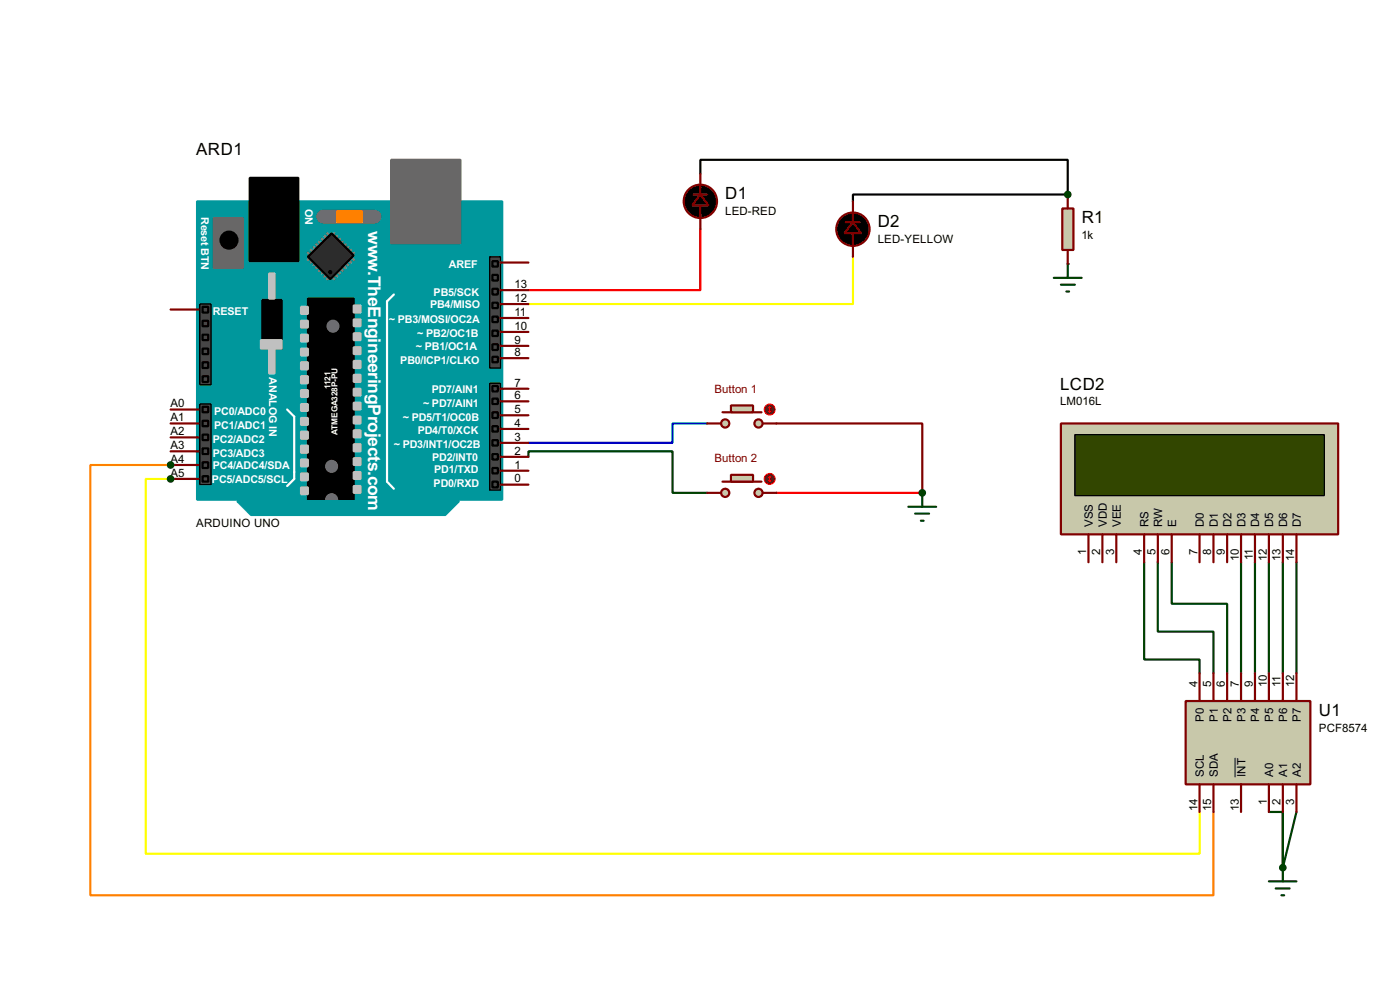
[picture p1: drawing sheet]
<svg xmlns="http://www.w3.org/2000/svg" width="256mm" height="180mm" viewBox="0 0 256 180" stroke-linecap="round" stroke-linejoin="round" font-family="sans-serif">
<path d="M128.3 42v11.1h-31.5" fill="none" stroke="#f00" stroke-width=".4"/>
<path d="M156.3 47v8.7h-59.5" fill="none" stroke="#ff0" stroke-width=".4"/>
<path d="M129.6 77.5h-6.4v3.6h-26.4" fill="none" stroke="#0000c0" stroke-width=".4"/>
<path d="M96.8 83.6v-1h26.4v7.6h6.4" fill="none" stroke="#004000" stroke-width=".4"/>
<circle cx="195.6" cy="48.3" r=".2" fill="#004000"/>
<path d="M195.6 35.6h-39.3v1.3" fill="none" stroke="#000" stroke-width=".4"/>
<circle cx="195.6" cy="35.6" r=".2" fill="#004000"/>
<path d="M128.3 31.8v-2.5h67.3v6.3" fill="none" stroke="#000" stroke-width=".4"/>
<path d="M142.3 90.2h26.7" fill="none" stroke="#f00" stroke-width=".4"/>
<path d="M142.3 77.5h26.7v12.7" fill="none" stroke="#800000" stroke-width=".4"/>
<circle cx="169" cy="90.2" r=".2" fill="#004000"/>
<path d="M209.6 102.9v17.8h10.2v2.5M212.1 102.9v12.7h10.2v7.6M214.7 102.9v7.6h10.1v12.7" fill="none" stroke="#004000" stroke-width=".4"/>
<circle cx="31.3" cy="87.7" r=".2" fill="#004000"/>
<path d="M31.3 87.7h-4.6v68.6h193.1v-7.7" fill="none" stroke="#ff0" stroke-width=".4"/>
<circle cx="31.3" cy="85.1" r=".2" fill="#004000"/>
<path d="M31.3 85.1h-14.7v78.8h205.7v-15.3" fill="none" stroke="#ff8000" stroke-width=".4"/>
<path d="M232.5 148.6h2.5v10.2" fill="none" stroke="#004000" stroke-width=".4"/>
<circle cx="235" cy="158.8" r=".2" fill="#004000"/>
<path d="M227.4 102.9v20.3M229.9 102.9v20.3M232.5 102.9v20.3M235 102.9v20.3M237.5 102.9v20.3M235 148.6v10.2l2.5-10.2" fill="none" stroke="#004000" stroke-width=".4"/>
<path d="M36.1 36.9h55.9v54.6h-55.9z" fill="#00979c" stroke="#00979c" stroke-width=".4"/>
<g fill="#686767" stroke="#686767" stroke-width=".4">
<path d="M71.7 29.3h12.7v15.2h-12.7z"/>
<path d="M39.2 39.9h5.3v9.2h-5.3z"/>
</g>
<path d="M45.8 32.6h8.9v15.2h-8.9zM48.1 54.9h3.5v8.9h-3.5zM56.4 54.7h8.4v36.8h-8.4z" fill="#000" stroke="#000" stroke-width=".4"/>
<path d="M72.2 53.9l-1.3 1.3v33l1.3 1.3M52.6 75l1.3 1.3v11.4l-1.3 1.3" fill="none" stroke="#fff" stroke-width=".4"/>
<g fill="#c0c0c0" stroke="#c0c0c0" stroke-width=".4">
<path d="M64.8 55.9h1.3v1.3h-1.3z"/>
<path d="M64.8 58.5h1.3v1.2h-1.3z"/>
<path d="M64.8 61h1.3v1.3h-1.3z"/>
<path d="M64.8 63.6h1.3v1.2h-1.3z"/>
<path d="M64.8 66.1h1.3v1.3h-1.3z"/>
<path d="M64.8 68.6h1.3v1.3h-1.3z"/>
<path d="M64.8 71.2h1.3v1.2h-1.3z"/>
<path d="M64.8 73.7h1.3v1.3h-1.3z"/>
<path d="M64.8 76.3h1.3v1.2h-1.3z"/>
<path d="M64.8 78.8h1.3v1.3h-1.3z"/>
<path d="M64.8 81.3h1.3v1.3h-1.3z"/>
<path d="M64.8 83.9h1.3v1.2h-1.3z"/>
<path d="M64.8 86.4h1.3v1.3h-1.3z"/>
<path d="M64.8 89h1.3v1.2h-1.3z"/>
<path d="M55.2 56.2h1.2v1.3h-1.2z"/>
<path d="M55.2 58.7h1.2v1.3h-1.2z"/>
<path d="M55.2 61.3h1.2v1.2h-1.2z"/>
<path d="M55.2 63.8h1.2v1.3h-1.2z"/>
<path d="M55.2 66.3h1.2v1.3h-1.2z"/>
<path d="M55.2 68.9h1.2v1.3h-1.2z"/>
<path d="M55.2 71.4h1.2v1.3h-1.2z"/>
<path d="M55.2 74h1.2v1.2h-1.2z"/>
<path d="M55.2 76.5h1.2v1.3h-1.2z"/>
<path d="M55.2 79h1.2v1.3h-1.2z"/>
<path d="M55.2 81.6h1.2v1.3h-1.2z"/>
<path d="M55.2 84.1h1.2v1.3h-1.2z"/>
<path d="M55.2 86.7h1.2v1.2h-1.2z"/>
<path d="M55.2 89.2h1.2v1.3h-1.2z"/>
<path d="M47.8 62.3h3.8v1.5h-3.8z"/>
<path d="M49.3 50.1h1v4.6h-1z"/>
<path d="M49.3 63.8h1v4.6h-1z"/>
</g>
<circle cx="41.9" cy="44" r="1.55" fill="#000" stroke="#000" stroke-width=".4"/>
<path d="M59.2 39.7h9.4" fill="none" stroke="#757575" stroke-width="2.6"/>
<path d="M61.8 38.7h4.5v2h-4.5z" fill="#ff8000" stroke="#ff8000" stroke-width=".4"/>
<g fill="none" stroke="#808080" stroke-width=".45">
<path d="M56.4 46.3l.6 .5M57 45.8l.5 .5M57 47l-.6 .6M57.5 45.3l.5 .5M57.5 47.6l-.5 .5M58 44.8l.5 .5M58 48.1l-.5 .5M58.5 44.3l.5 .5M58.5 48.6l-.5 .5M59 43.7l.5 .6M59 49.1l-.5 .5M59.5 43.2l.5 .5"/>
<path d="M59.5 49.6l-.5 .5M60 42.7l.5 .5M60 50.1l-.5 .5M60.5 50.6l-.5 .5M60.8 50.6l.5 .5M61.3 50.1l.5 .5M61.3 42.7l-.5 .5M61.8 49.6l.5 .5M61.8 43.2l-.5 .5M62.3 49.1l.5 .5M62.3 43.7l-.5 .6M62.8 48.6l.5 .5"/>
<path d="M62.8 44.3l-.5 .5M63.3 48.1l.5 .5M63.3 44.8l-.5 .5M63.8 47.6l.5 .5M63.8 45.3l-.5 .5M64.3 47l.5 .6M64.3 45.8l-.5 .5M64.8 46.3l-.5 .5"/>
</g>
<path d="M56.4 47l4.4-4.3 4 4.1-4.3 4.3z" fill-rule="evenodd" fill="#2c2c2c" stroke="#000" stroke-width=".4"/>
<circle cx="60.5" cy="49.8" r=".3" fill="#000" stroke="#000" stroke-width=".18"/>
<path d="M89.7 47h2v20.4h-2z" fill="#464646" stroke="#000" stroke-width=".25"/>
<circle cx="60.7" cy="85.4" r="1.1" fill="#757575" stroke="#757575" stroke-width=".18"/>
<g fill="#464646" stroke="#000" stroke-width=".4">
<path d="M90.2 47.8h1v1h-1z"/>
<path d="M90.2 52.9h1v1h-1z"/>
<path d="M90.2 55.4h1v1h-1z"/>
<path d="M90.2 58h1v1h-1z"/>
<path d="M90.2 60.5h1v1h-1z"/>
<path d="M90.2 63h1v1.1h-1z"/>
<path d="M90.2 50.3h1v1.1h-1z"/>
<path d="M90.2 65.3h1v1h-1z"/>
</g>
<g fill="#757575" stroke="#757575" stroke-width=".18">
<circle cx="61" cy="59.7" r="1.1"/>
<circle cx="60.7" cy="91.5" r="1.1"/>
</g>
<path d="M43.5 91.7h40.6l-2.5 2.6h-35.6z" fill-rule="evenodd" fill="#00979c" stroke="#00979c" stroke-width=".4"/>
<g fill="#464646" stroke="#000" stroke-width=".25">
<path d="M36.6 55.7h2.1v14.7h-2.1z"/>
<path d="M89.7 70.2h2v19.5h-2z"/>
<path d="M36.6 74h2.1v14.7h-2.1z"/>
</g>
<g fill="#464646" stroke="#000" stroke-width=".4">
<path d="M37.1 58.7h1.1v1h-1.1z"/>
<path d="M37.1 63.8h1.1v1h-1.1z"/>
<path d="M37.1 68.9h1.1v1h-1.1z"/>
<path d="M37.1 66.3h1.1v1.1h-1.1z"/>
<path d="M37.1 61.3h1.1v1h-1.1z"/>
<path d="M37.1 56.2h1.1v1h-1.1z"/>
<path d="M90.2 70.7h1v1h-1z"/>
<path d="M90.2 73h1v1h-1z"/>
<path d="M90.2 75.5h1v1h-1z"/>
<path d="M90.2 78h1v1h-1z"/>
<path d="M90.2 80.6h1v1h-1z"/>
<path d="M90.2 83.1h1v1h-1z"/>
<path d="M90.2 85.7h1v1h-1z"/>
<path d="M90.2 88.2h1v1h-1z"/>
<path d="M37.1 74.5h1.1v1h-1.1z"/>
<path d="M37.1 77h1.1v1h-1.1z"/>
<path d="M37.1 79.6h1.1v1h-1.1z"/>
<path d="M37.1 82.1h1.1v1h-1.1z"/>
<path d="M37.1 84.6h1.1v1.1h-1.1z"/>
<path d="M37.1 87.2h1.1v1h-1.1z"/>
</g>
<g fill="none" stroke="#800000" stroke-width=".4">
<path d="M127.1 35.6h2.5M128.3 31.8v3.8M128.3 37.6v4.4M156.3 36.9v3.8M31.3 56.7h5.1M91.7 58.2h5.1M91.7 55.7h5.1M91.7 53.1h5.1M91.7 48.1h5.1M155 40.7h2.5M156.3 42.7v4.3M31.3 77.5h5.1"/>
<path d="M31.3 75h5.1M91.7 78.5h5.1M91.7 76h5.1M91.7 73.5h5.1M91.7 71.2h5.1M91.7 65.6h5.1M91.7 63.3h5.1M91.7 60.8h5.1M31.3 87.7h5.1M31.3 85.1h5.1M31.3 82.6h5.1M31.3 80.1h5.1"/>
<path d="M91.7 88.7h5.1M91.7 86.2h5.1M91.7 83.6h5.1M91.7 81.1h5.1"/>
</g>
<g fill="#000" stroke="#800000" stroke-width=".4">
<path d="M128.3 35.6l1.5 2h-3zM156.3 40.7l1.5 2h-3.1z"/>
<circle cx="128.3" cy="36.9" r="3.1"/>
<circle cx="156.2" cy="42" r="3.1"/>
</g>
<g fill="#c8c8aa" stroke="#800000" stroke-width=".4">
<circle cx="138.9" cy="77.5" r=".75"/>
<circle cx="132.8" cy="77.5" r=".75"/>
</g>
<path d="M132.4 75.5h7.1" fill="none" stroke="#800000" stroke-width=".4"/>
<path d="M133.9 74.2h4.1v1.3h-4.1z" fill="#c8c8aa" stroke="#800000" stroke-width=".4"/>
<path d="M129.6 77.5h2.5M139.8 77.5h2.5" fill="none" stroke="#800000" stroke-width=".4"/>
<circle cx="141" cy="75" r="1" fill="#400000" stroke="#f00" stroke-width=".2"/>
<path d="M140.8 75.2l.2 .3M141 74.5v1M141 74.5l-.2 .2M141 74.5l.3 .2M141.3 75.2l-.3 .3" fill="none" stroke="#f00" stroke-width=".2"/>
<g fill="#c8c8aa" stroke="#800000" stroke-width=".4">
<circle cx="138.9" cy="90.2" r=".75"/>
<circle cx="132.8" cy="90.2" r=".75"/>
</g>
<path d="M132.4 88.2h7.1" fill="none" stroke="#800000" stroke-width=".4"/>
<path d="M133.9 86.9h4.1v1.3h-4.1z" fill="#c8c8aa" stroke="#800000" stroke-width=".4"/>
<path d="M129.6 90.2h2.5M139.8 90.2h2.5" fill="none" stroke="#800000" stroke-width=".4"/>
<circle cx="141" cy="87.7" r="1" fill="#400000" stroke="#f00" stroke-width=".2"/>
<path d="M140.8 87.9l.2 .3M141 87.2v1M141 87.2l-.2 .2M141 87.2l.3 .2M141.3 87.9l-.3 .3" fill="none" stroke="#f00" stroke-width=".2"/>
<path d="M193.1 50.9h5.1M194.4 52.1h2.5M195.4 53.4h.5M195.6 48.3v2.6" fill="none" stroke="#004000" stroke-width=".4"/>
<path d="M194.6 38.2h2.1v7.6h-2.1z" fill="#c8c8aa" stroke="#800000" stroke-width=".4"/>
<path d="M195.6 35.6v2.6M195.6 45.8v2.5" fill="none" stroke="#800000" stroke-width=".4"/>
<g fill="#004000" stroke="#004000" stroke-width=".4">
<circle cx="195.6" cy="35.6" r=".5"/>
<circle cx="168.9" cy="90.2" r=".5"/>
</g>
<path d="M166.4 92.8h5.1M167.7 94h2.5M168.7 95.3h.5M169 90.2v2.6" fill="none" stroke="#004000" stroke-width=".4"/>
<path d="M194.4 77.5h50.8v20.3h-50.8z" fill="#c8c8aa" stroke="#800000" stroke-width=".4"/>
<path d="M196.9 79.6h45.7v11.1h-45.7z" fill="#324600" stroke="#000" stroke-width=".25"/>
<g fill="none" stroke="#800000" stroke-width=".4">
<path d="M199.4 97.8v5.1M202 97.8v5.1M204.5 97.8v5.1M209.6 97.8v5.1M212.1 97.8v5.1M214.7 97.8v5.1M219.8 97.8v5.1M222.3 97.8v5.1M224.8 97.8v5.1M227.4 97.8v5.1M229.9 97.8v5.1M232.5 97.8v5.1"/>
<path d="M235 97.8v5.1M237.5 97.8v5.1"/>
</g>
<path d="M217.2 128.3h22.9v15.3h-22.9z" fill="#c8c8aa" stroke="#800000" stroke-width=".4"/>
<g fill="none" stroke="#800000" stroke-width=".4">
<path d="M219.8 123.2v5.1M222.3 123.2v5.1M224.8 123.2v5.1M227.4 123.2v5.1M229.9 123.2v5.1M232.5 123.2v5.1M235 123.2v5.1M237.5 123.2v5.1M219.8 143.6v5M222.3 143.6v5M227.4 143.6v5M232.5 143.6v5"/>
<path d="M235 143.6v5M237.5 143.6v5"/>
</g>
<path d="M226.3 138.7v3.5" fill="none" stroke="#000" stroke-width=".18"/>
<g fill="#004000" stroke="#004000" stroke-width=".4">
<circle cx="31.2" cy="87.7" r=".5"/>
<circle cx="31.2" cy="85.1" r=".5"/>
<circle cx="235" cy="158.8" r=".5"/>
</g>
<path d="M235 158.8v2.5M232.5 161.3h5M233.7 162.6h2.6M234.8 163.9h.5" fill="none" stroke="#004000" stroke-width=".4"/>
<g font-size="3.6" fill="#fff">
<text x="67.5" y="42.3" transform="rotate(90 67.5 42.3)">w</text>
<text x="67.5" y="49.6" transform="rotate(90 67.5 49.6)">.TheEngineeringProjects.com</text>
</g>
<g font-size="3.5">
<text x="36" y="28.5">ARD1</text>
<text x="132.9" y="36.5">D1</text>
<text x="160.8" y="41.6">D2</text>
<text x="198.2" y="40.9">R1</text>
<text x="194.2" y="71.3">LCD2</text>
<text x="241.6" y="131">U1</text>
</g>
<g font-size="2.4">
<text x="132.8" y="39.4">LED-RED</text>
<text x="160.8" y="44.5">LED-YELLOW</text>
<text x="198.1" y="43.7">1k</text>
<text x="94.3" y="52.7">13</text>
<text x="94.3" y="57.8">11</text>
<text x="94.3" y="55.3">12</text>
<text x="94.3" y="65.2">8</text>
<text x="94.3" y="62.9">9</text>
<text x="94.3" y="60.3">10</text>
<text x="94.3" y="70.8">7</text>
<text x="31.2" y="77.1">A1</text>
<text x="31.2" y="74.6">A0</text>
<text x="94.3" y="75.6">5</text>
<text x="94.3" y="73">6</text>
<text x="194.2" y="74.2">LM016L</text>
<text x="31.2" y="82.2">A3</text>
<text x="31.2" y="79.7">A2</text>
<text x="94.3" y="83.2">2</text>
<text x="94.3" y="80.7">3</text>
<text x="94.3" y="78.1">4</text>
<text x="31.2" y="87.3">A5</text>
<text x="31.2" y="84.7">A4</text>
<text x="94.3" y="88.3">0</text>
<text x="94.3" y="85.7">1</text>
<text x="35.9" y="96.5">ARDUINO UNO</text>
<text x="199" y="101.5" transform="rotate(-90 199 101.5)">1</text>
<text x="200.2" y="96.5" transform="rotate(-90 200.2 96.5)">VSS</text>
<text x="201.6" y="101.5" transform="rotate(-90 201.6 101.5)">2</text>
<text x="202.8" y="96.5" transform="rotate(-90 202.8 96.5)">VDD</text>
<text x="204.1" y="101.5" transform="rotate(-90 204.1 101.5)">3</text>
<text x="205.3" y="96.5" transform="rotate(-90 205.3 96.5)">VEE</text>
<text x="209.2" y="101.5" transform="rotate(-90 209.2 101.5)">4</text>
<text x="210.4" y="96.5" transform="rotate(-90 210.4 96.5)">RS</text>
<text x="211.7" y="101.5" transform="rotate(-90 211.7 101.5)">5</text>
<text x="212.9" y="96.5" transform="rotate(-90 212.9 96.5)">RW</text>
<text x="214.3" y="101.5" transform="rotate(-90 214.3 101.5)">6</text>
<text x="215.5" y="96.5" transform="rotate(-90 215.5 96.5)">E</text>
<text x="219.4" y="101.5" transform="rotate(-90 219.4 101.5)">7</text>
<text x="220.6" y="96.5" transform="rotate(-90 220.6 96.5)">D0</text>
<text x="221.9" y="101.5" transform="rotate(-90 221.9 101.5)">8</text>
<text x="223.1" y="96.5" transform="rotate(-90 223.1 96.5)">D1</text>
<text x="224.4" y="101.5" transform="rotate(-90 224.4 101.5)">9</text>
<text x="225.6" y="96.5" transform="rotate(-90 225.6 96.5)">D2</text>
<text x="228.2" y="96.5" transform="rotate(-90 228.2 96.5)">D3</text>
<text x="230.7" y="96.5" transform="rotate(-90 230.7 96.5)">D4</text>
<text x="233.3" y="96.5" transform="rotate(-90 233.3 96.5)">D5</text>
<text x="235.8" y="96.5" transform="rotate(-90 235.8 96.5)">D6</text>
<text x="238.3" y="96.5" transform="rotate(-90 238.3 96.5)">D7</text>
<text x="227" y="102.7" transform="rotate(-90 227 102.7)">10</text>
<text x="229.5" y="102.5" transform="rotate(-90 229.5 102.5)">11</text>
<text x="232.1" y="102.7" transform="rotate(-90 232.1 102.7)">12</text>
<text x="234.6" y="102.7" transform="rotate(-90 234.6 102.7)">13</text>
<text x="237.1" y="102.7" transform="rotate(-90 237.1 102.7)">14</text>
<text x="219.4" y="125.8" transform="rotate(-90 219.4 125.8)">4</text>
<text x="221.9" y="125.7" transform="rotate(-90 221.9 125.7)">5</text>
<text x="224.4" y="125.7" transform="rotate(-90 224.4 125.7)">6</text>
<text x="227" y="125.8" transform="rotate(-90 227 125.8)">7</text>
<text x="229.5" y="125.8" transform="rotate(-90 229.5 125.8)">9</text>
<text x="232.1" y="125.8" transform="rotate(-90 232.1 125.8)">10</text>
<text x="234.6" y="125.7" transform="rotate(-90 234.6 125.7)">11</text>
<text x="237.1" y="125.8" transform="rotate(-90 237.1 125.8)">12</text>
<text x="220.6" y="132.1" transform="rotate(-90 220.6 132.1)">P0</text>
<text x="223.1" y="132.1" transform="rotate(-90 223.1 132.1)">P1</text>
<text x="225.6" y="132.1" transform="rotate(-90 225.6 132.1)">P2</text>
<text x="228.2" y="132.1" transform="rotate(-90 228.2 132.1)">P3</text>
<text x="230.7" y="132.1" transform="rotate(-90 230.7 132.1)">P4</text>
<text x="233.3" y="132.1" transform="rotate(-90 233.3 132.1)">P5</text>
<text x="235.8" y="132.1" transform="rotate(-90 235.8 132.1)">P6</text>
<text x="238.3" y="132.1" transform="rotate(-90 238.3 132.1)">P7</text>
<text x="241.6" y="133.9">PCF8574</text>
<text x="220.6" y="142.2" transform="rotate(-90 220.6 142.2)">SCL</text>
<text x="223.1" y="142.2" transform="rotate(-90 223.1 142.2)">SDA</text>
<text x="228.2" y="142.2" transform="rotate(-90 228.2 142.2)">INT</text>
<text x="233.3" y="142.2" transform="rotate(-90 233.3 142.2)">A0</text>
<text x="235.8" y="142.2" transform="rotate(-90 235.8 142.2)">A1</text>
<text x="238.3" y="142.2" transform="rotate(-90 238.3 142.2)">A2</text>
<text x="219.4" y="148.4" transform="rotate(-90 219.4 148.4)">14</text>
<text x="221.9" y="148.4" transform="rotate(-90 221.9 148.4)">15</text>
<text x="227" y="148.4" transform="rotate(-90 227 148.4)">13</text>
<text x="232.1" y="147.3" transform="rotate(-90 232.1 147.3)">1</text>
<text x="234.6" y="147.3" transform="rotate(-90 234.6 147.3)">2</text>
<text x="237.1" y="147.2" transform="rotate(-90 237.1 147.2)">3</text>
</g>
<g font-size="2.4" fill="#800000">
<text x="130.9" y="71.9">Button 1</text>
<text x="130.9" y="84.6">Button 2</text>
</g>
<g font-size="2.2" fill="#fff">
<text x="36.9" y="39.7" transform="rotate(90 36.9 39.7)">Reset BTN</text>
<text x="55.9" y="38.2" transform="rotate(90 55.9 38.2)">ON</text>
<text x="82.2" y="49">AREF</text>
<text x="39" y="57.7">RESET</text>
<text x="71.3" y="59.2">~ PB3/MOSI/OC2A</text>
<text x="78.8" y="56.4">PB4/MISO</text>
<text x="79.4" y="54.1">PB5/SCK</text>
<text x="76.2" y="64.1">~ PB1/OC1A</text>
<text x="76.5" y="61.7">~ PB2/OC1B</text>
<text x="49.3" y="69.1" transform="rotate(90 49.3 69.1)">ANALOG IN</text>
<text x="73.3" y="66.6">PB0/ICP1/CLKO</text>
<text x="79.1" y="71.9">PD7/AIN1</text>
<text x="39.2" y="76">PC0/ADC0</text>
<text x="73.8" y="77">~ PD5/T1/OC0B</text>
<text x="77.5" y="74.4">~ PD7/AIN1</text>
<text x="39" y="83.6">PC3/ADC3</text>
<text x="39" y="81.1">PC2/ADC2</text>
<text x="39.2" y="78.5">PC1/ADC1</text>
<text x="72.2" y="82.1">~ PD3/INT1/OC2B</text>
<text x="76.5" y="79.5">PD4/T0/XCK</text>
<text x="38.8" y="88.4">PC5/ADC5/SCL</text>
<text x="39" y="85.9">PC4/ADC4/SDA</text>
<text x="79.2" y="84.3">PD2/INT0</text>
<text x="79.4" y="89.2">PD0/RXD</text>
<text x="79.5" y="86.7">PD1/TXD</text>
</g>
<g font-size="1.7" fill="#fff">
<text x="60.6" y="71.2" transform="rotate(-90 60.6 71.2)">1121</text>
<text x="61.9" y="79.6" transform="rotate(-90 61.9 79.6)">ATMEGA328P-PU</text>
</g>
</svg>
